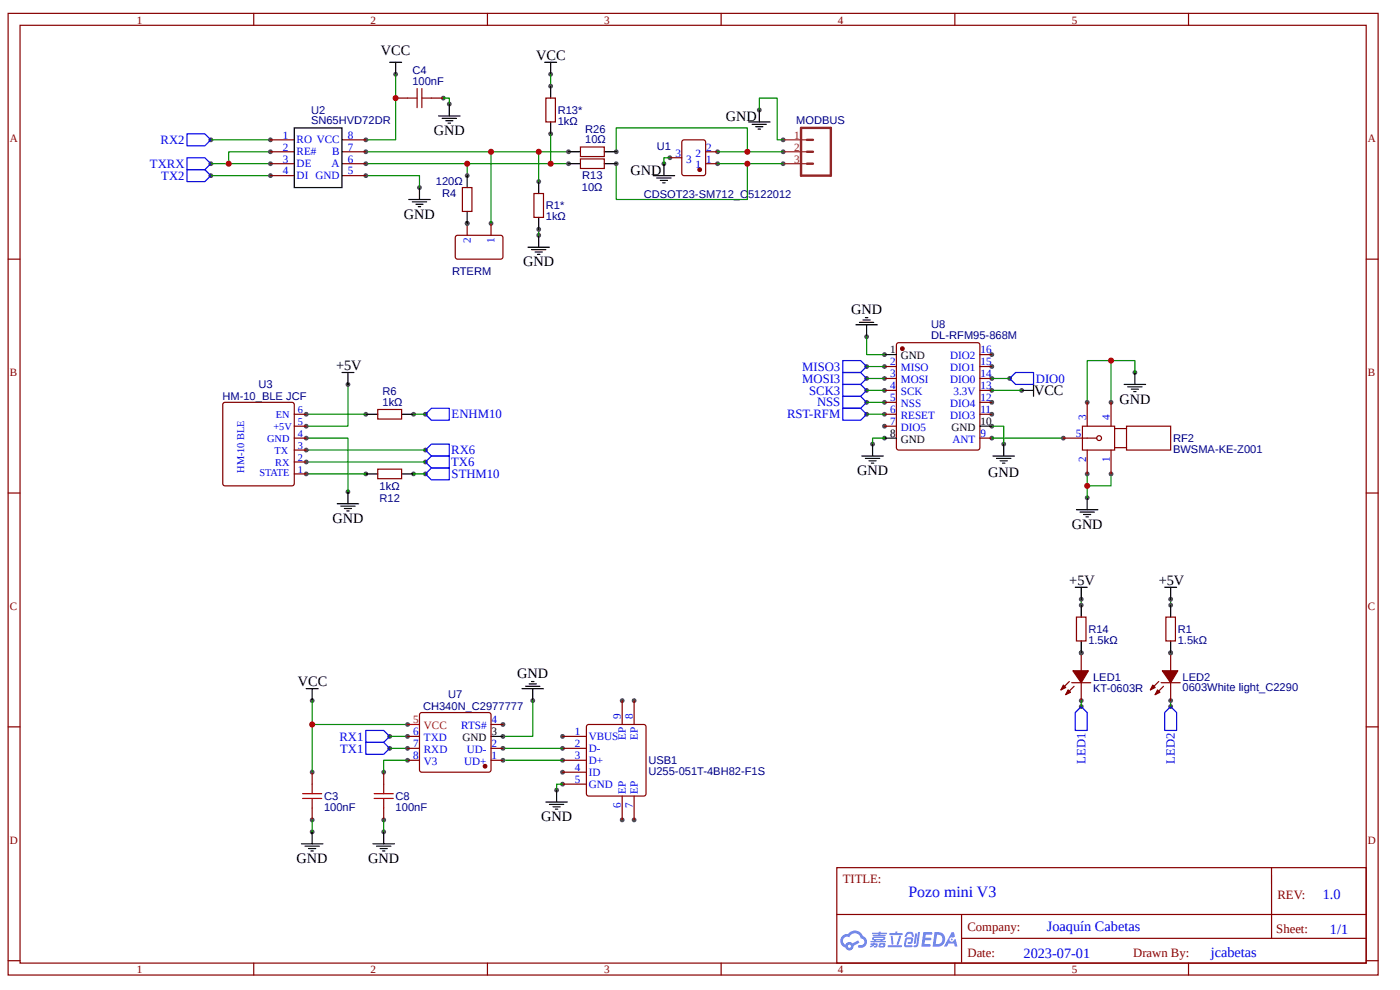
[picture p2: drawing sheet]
<svg xmlns="http://www.w3.org/2000/svg" width="297mm" height="210mm" viewBox="0 0 297 210" stroke-linecap="round" stroke-linejoin="round" font-family="sans-serif">
<g fill="none" stroke="#800" stroke-width=".25">
<path d="M1.7 2.8h290.7v203.9h-290.7zM4.3 5.4h285.5v198.8h-285.5zM53.8 2.8v2.6M103.4 2.8v2.6M153 2.8v2.6M202.6 2.8v2.6M252.1 2.8v2.6M1.7 54.9h2.6M289.8 54.9h2.6M1.7 104.5h2.6M289.8 104.5h2.6M1.7 154.1h2.6"/>
<path d="M289.8 154.1h2.6M177.5 184h112.3v20.2h-112.3zM177.6 193.9h112.1M204 198.9h85.7M204 193.9v10.1M269.8 184v14.9M1.7 203.7h2.6M53.8 204.2v2.5M103.4 204.2v2.5M153 204.2v2.5M202.6 204.2v2.5M252.1 204.2v2.5"/>
<path d="M289.8 203.7h2.6"/>
</g>
<g fill="#58f">
<path d="M195.9 197.6h1.6l.3 .1-.1 .4-1.3 .1-.1 .6h1.1l.2 .3-.3 .2h-1.1l-.1 .9h1.2l.2 .2-.2 .3h-1.8z"/>
<path d="M201.9 197.6h.5l.2 1-.4 .2a.48 .48 0 0 0-.7 .2 .48 .48 0 0 0 .3 .6 .48 .48 0 0 0 .6-.4l.3-.1 .4 1.6h-.5l-.2-.7h-1.2l-.3 .7h-.6z"/>
<path d="M194.2 197.9h.4l-.3 2-.2 .2-.2-.2z"/>
<path d="M194.8 197.6h.4l-.4 2.7a.57 .57 0 0 1-.4 .5 .57 .57 0 0 1-.6-.2l.6-.3z"/>
<path d="M192.3 197.7l.5-.1h.8l.3 1h-.4l-.3-.6h-.5l-.4 .6h-.4z"/>
<path d="M192.2 198.9l1.1-.2a.73 .73 0 0 1 .4 .8 .73 .73 0 0 1-.5 .6h-.5l-.1-.2 .2-.2h.4l.1-.6h-.9l-.2 1.3h1.2l.2 .2-.2 .2h-1.2l-.3-.1-.1-.4z"/>
<path d="M188.3 200.4h2.9l.2 .2-.2 .2h-2.8z"/>
<path d="M190.8 198.4h.4a2.79 2.79 0 0 1-.8 1.9l-.2-.2z"/>
<path d="M189 198.4h.4l.1 1.7-.1 .2-.2-.2z"/>
<path d="M188.7 197.8h1.2l.1-.3h.4l-.1 .3h1l.2 .3-.2 .2h-2.5z"/>
<path d="M184.7 200l1-.1-.1 .1 .6 .1-.1 .6-.7 .2v-.3h.3l.1-.3a.45 .45 0 0 0-.6 .3l-.6 .3-.1-.3 .6-.3h-.4z"/>
<path d="M185 197.7h1.4v-.1l.5-.1-.1 .2h1.3l.1 .2-.1 .2h-1.3v.1h1l.1 .2-.1 .1h-2.6v-.3h1.1v-.1h-1.2z"/>
<path d="M198.3 197.6l-.4 3.1h.9a1.55 1.55 0 0 0 1.7-1.6 1.55 1.55 0 0 0-1.7-1.5zM198.8 198.2a1.04 1.04 0 0 1 1.1 1.1 1.04 1.04 0 0 1-1.4 .9z"/>
<path d="M185.1 198.7l-.1 .5 .4 .1 .1 .2h-.8l.1 .3h3l.2-.2-.2-.1h-.6v-.1a.43 .43 0 0 0 .6-.3 .43 .43 0 0 0-.2-.5h-2.2zM185.5 198.9h1.9l-.1 .2h-1.8zM185.9 199.3h.9l-.1 .2h-.8z"/>
<path d="M186.5 200.1v.7l1.2-.1v-.7l-.9-.1zM186.9 200.3h.5l-.1 .3h-.5z"/>
<path d="M178.7 198.4a1.47 1.47 0 0 0 .6 2.5 .89 .89 0 0 0 1.1 .6 .89 .89 0 0 0 .7-1l1.2-.6-.2-.5-1.2 .6-.5-.3a.89 .89 0 0 0-1 .6 .9 .9 0 0 1-.5-1.2 .9 .9 0 0 1 1.3-.4 1.3 1.3 0 0 1 1.3-.8 1.3 1.3 0 0 1 1.2 1.1 .74 .74 0 0 1 .6 .9 .74 .74 0 0 1-1 .5l-.3 .1v.3a1.28 1.28 0 0 0 1.8-.6 1.28 1.28 0 0 0-.7-1.7 1.89 1.89 0 0 0-3.3-.5l-.6 .1zM179.8 200.6a.35 .35 0 0 1 .7 0 .35 .35 0 0 1-.7 0z"/>
<circle cx="201.9" cy="199.2" r=".19"/>
</g>
<circle cx="90.3" cy="97.9" r=".51" fill="#4f4f4f"/>
<path d="M90.3 97.9l1.2-1.2h3.8v2.5h-3.8z" fill="none" stroke="#00f" stroke-width=".25"/>
<circle cx="90.3" cy="95.4" r=".51" fill="#4f4f4f"/>
<path d="M90.3 95.4l1.2-1.2h3.8v2.5h-3.8z" fill="none" stroke="#00f" stroke-width=".25"/>
<circle cx="73.8" cy="104.3" r=".51" fill="#4f4f4f"/>
<path d="M71.5 106.8h4.6M72.3 107.3h3M73.1 107.8h1.5M73.6 108.3h.5M73.8 104.3v2.5" fill="none" stroke="#000" stroke-width=".25"/>
<path d="M65 92.9h8.8v11.4M73.8 81.5v8.9h-8.8" fill="none" stroke="#080" stroke-width=".25"/>
<circle cx="44.7" cy="29.6" r=".51" fill="#4f4f4f"/>
<path d="M39.7 28.4h3.8l1.2 1.2-1.2 1.3h-3.8z" fill="none" stroke="#00f" stroke-width=".25"/>
<circle cx="44.7" cy="37.2" r=".51" fill="#4f4f4f"/>
<path d="M39.7 36h3.8l1.2 1.2-1.2 1.3h-3.8z" fill="none" stroke="#00f" stroke-width=".25"/>
<circle cx="89" cy="39.8" r=".51" fill="#4f4f4f"/>
<path d="M89 39.8v2.5M86.7 42.3h4.6M87.5 42.8h3M88.2 43.3h1.6M88.7 43.8h.5" fill="none" stroke="#000" stroke-width=".25"/>
<path d="M77.6 37.2h11.4v2.6" fill="none" stroke="#080" stroke-width=".25"/>
<circle cx="83.9" cy="15.7" r=".51" fill="#4f4f4f"/>
<path d="M82.7 13.2h2.5M83.9 13.2v2.5" fill="none" stroke="#000" stroke-width=".25"/>
<path d="M83.9 15.7v13.9h-6.3" fill="none" stroke="#080" stroke-width=".25"/>
<circle cx="44.7" cy="34.7" r=".51" fill="#4f4f4f"/>
<path d="M39.7 33.4h3.8l1.2 1.3-1.2 1.3h-3.8z" fill="none" stroke="#00f" stroke-width=".25"/>
<path d="M44.7 34.7h12.7M44.7 37.2h12.7M44.7 29.6h12.7M57.4 32.2h-8.9v2.5" fill="none" stroke="#080" stroke-width=".25"/>
<path d="M169.9 27.1h6.4v10.1h-6.4zM171.2 34.7h1.3M171.2 32.2h1.3M171.2 29.6h1.3" fill="none" stroke="#8d2323" stroke-width=".51"/>
<circle cx="166.1" cy="29.6" r=".51" fill="#4f4f4f"/>
<path d="M166.1 29.6h5.1" fill="none" stroke="#8d2323" stroke-width=".25"/>
<circle cx="166.1" cy="32.2" r=".51" fill="#4f4f4f"/>
<path d="M166.1 32.2h5.1" fill="none" stroke="#8d2323" stroke-width=".25"/>
<circle cx="166.1" cy="34.7" r=".51" fill="#4f4f4f"/>
<path d="M166.1 34.7h5.1" fill="none" stroke="#8d2323" stroke-width=".25"/>
<circle cx="116.8" cy="15.7" r=".51" fill="#4f4f4f"/>
<path d="M115.6 13.2h2.5M116.8 13.2v2.5" fill="none" stroke="#000" stroke-width=".25"/>
<circle cx="114.3" cy="49.9" r=".51" fill="#4f4f4f"/>
<path d="M112 52.4h4.6M112.8 52.9h3M113.5 53.4h1.5M114 53.9h.5M114.3 49.9v2.5" fill="none" stroke="#000" stroke-width=".25"/>
<path d="M116.8 15.7v2.6" fill="none" stroke="#080" stroke-width=".25"/>
<path d="M96.7 50l.4-.1h9.3l.3 .5v4.2l-.5 .3h-9.3l-.3-.5v-4z" fill="none" stroke="#800" stroke-width=".25"/>
<circle cx="104.2" cy="47.4" r=".51" fill="#4f4f4f"/>
<path d="M104.2 47.4v2.5" fill="none" stroke="#800" stroke-width=".25"/>
<circle cx="99.1" cy="47.4" r=".51" fill="#4f4f4f"/>
<path d="M99.1 47.4v2.5" fill="none" stroke="#800" stroke-width=".25"/>
<path d="M77.6 34.7h21.5v2.5M77.6 32.2h26.6v15.2M114.3 48.6v1.3" fill="none" stroke="#080" stroke-width=".25"/>
<circle cx="161.1" cy="23.3" r=".51" fill="#4f4f4f"/>
<path d="M158.8 25.9h4.6M159.6 26.4h3M160.3 26.9h1.5M160.8 27.4h.5M161.1 23.3v2.6" fill="none" stroke="#000" stroke-width=".25"/>
<circle cx="185.1" cy="94.2" r=".51" fill="#4f4f4f"/>
<path d="M182.8 96.7h4.6M183.6 97.2h3M184.4 97.7h1.5M184.9 98.2h.5M185.1 94.2v2.5" fill="none" stroke="#000" stroke-width=".25"/>
<circle cx="216.7" cy="82.8" r=".51" fill="#4f4f4f"/>
<path d="M216.7 82.8h2.6M219.3 81.5v2.5" fill="none" stroke="#000" stroke-width=".25"/>
<circle cx="183.9" cy="85.3" r=".51" fill="#4f4f4f"/>
<path d="M178.8 84h3.8l1.3 1.3-1.3 1.3h-3.8z" fill="none" stroke="#00f" stroke-width=".25"/>
<circle cx="183.9" cy="82.8" r=".51" fill="#4f4f4f"/>
<path d="M178.8 81.5h3.8l1.3 1.3-1.3 1.2h-3.8z" fill="none" stroke="#00f" stroke-width=".25"/>
<circle cx="183.9" cy="80.2" r=".51" fill="#4f4f4f"/>
<path d="M178.8 79h3.8l1.3 1.2-1.3 1.3h-3.8z" fill="none" stroke="#00f" stroke-width=".25"/>
<circle cx="183.9" cy="77.7" r=".51" fill="#4f4f4f"/>
<path d="M178.8 76.4h3.8l1.3 1.3-1.3 1.3h-3.8z" fill="none" stroke="#00f" stroke-width=".25"/>
<circle cx="183.9" cy="87.8" r=".51" fill="#4f4f4f"/>
<path d="M178.8 86.6h3.8l1.3 1.2-1.3 1.3h-3.8z" fill="none" stroke="#00f" stroke-width=".25"/>
<circle cx="214.2" cy="80.2" r=".51" fill="#4f4f4f"/>
<path d="M214.2 80.2l1.3-1.2h3.8v2.5h-3.8z" fill="none" stroke="#00f" stroke-width=".25"/>
<path d="M161.1 23.3v-2.5h3.8v8.8h1.2" fill="none" stroke="#080" stroke-width=".25"/>
<circle cx="230.6" cy="105.5" r=".51" fill="#4f4f4f"/>
<path d="M228.4 108.1h4.5M229.1 108.6h3.1M229.9 109.1h1.5M230.4 109.6h.5M230.6 105.5v2.6" fill="none" stroke="#000" stroke-width=".25"/>
<path d="M230.6 100.5v5M235.7 100.5v2.5h-5.1" fill="none" stroke="#080" stroke-width=".25"/>
<circle cx="240.8" cy="79" r=".51" fill="#4f4f4f"/>
<path d="M240.8 79v2.5M238.5 81.5h4.5M239.2 82h3.1M240 82.5h1.5M240.5 83h.5" fill="none" stroke="#000" stroke-width=".25"/>
<path d="M235.7 76.4v8.9M240.8 79v-2.6h-10.2v8.9" fill="none" stroke="#080" stroke-width=".25"/>
<path d="M190.3 72.8l.4-.1h16.7l.4 .2 .1 22-.2 .4-17 .1-.4-.2-.1-22z" fill="none" stroke="#800" stroke-width=".25"/>
<circle cx="191.4" cy="73.9" r=".38" fill="#800"/>
<circle cx="191.4" cy="73.9" r=".38" fill="none" stroke="#800" stroke-width=".25"/>
<circle cx="187.6" cy="75.2" r=".51" fill="#4f4f4f"/>
<path d="M187.6 75.2h2.6" fill="none" stroke="#000" stroke-width=".25"/>
<circle cx="187.6" cy="77.7" r=".51" fill="#4f4f4f"/>
<path d="M187.6 77.7h2.6" fill="none" stroke="#800" stroke-width=".25"/>
<circle cx="187.6" cy="80.2" r=".51" fill="#4f4f4f"/>
<path d="M187.6 80.2h2.6" fill="none" stroke="#800" stroke-width=".25"/>
<circle cx="187.6" cy="82.8" r=".51" fill="#4f4f4f"/>
<path d="M187.6 82.8h2.6" fill="none" stroke="#800" stroke-width=".25"/>
<circle cx="187.6" cy="85.3" r=".51" fill="#4f4f4f"/>
<path d="M187.6 85.3h2.6" fill="none" stroke="#800" stroke-width=".25"/>
<circle cx="187.6" cy="87.8" r=".51" fill="#4f4f4f"/>
<path d="M187.6 87.8h2.6" fill="none" stroke="#800" stroke-width=".25"/>
<circle cx="187.6" cy="90.4" r=".51" fill="#4f4f4f"/>
<path d="M187.6 90.4h2.6" fill="none" stroke="#800" stroke-width=".25"/>
<circle cx="187.6" cy="92.9" r=".51" fill="#4f4f4f"/>
<path d="M187.6 92.9h2.6" fill="none" stroke="#000" stroke-width=".25"/>
<circle cx="210.4" cy="92.9" r=".51" fill="#4f4f4f"/>
<path d="M207.9 92.9h2.5" fill="none" stroke="#800" stroke-width=".25"/>
<circle cx="210.4" cy="90.4" r=".51" fill="#4f4f4f"/>
<path d="M207.9 90.4h2.5" fill="none" stroke="#000" stroke-width=".25"/>
<circle cx="210.4" cy="87.8" r=".51" fill="#4f4f4f"/>
<path d="M207.9 87.8h2.5" fill="none" stroke="#800" stroke-width=".25"/>
<circle cx="210.4" cy="85.3" r=".51" fill="#4f4f4f"/>
<path d="M207.9 85.3h2.5" fill="none" stroke="#800" stroke-width=".25"/>
<circle cx="210.4" cy="82.8" r=".51" fill="#4f4f4f"/>
<path d="M207.9 82.8h2.5" fill="none" stroke="#800" stroke-width=".25"/>
<circle cx="210.4" cy="80.2" r=".51" fill="#4f4f4f"/>
<path d="M207.9 80.2h2.5" fill="none" stroke="#800" stroke-width=".25"/>
<circle cx="210.4" cy="77.7" r=".51" fill="#4f4f4f"/>
<path d="M207.9 77.7h2.5" fill="none" stroke="#800" stroke-width=".25"/>
<circle cx="210.4" cy="75.2" r=".51" fill="#4f4f4f"/>
<path d="M207.9 75.2h2.5" fill="none" stroke="#800" stroke-width=".25"/>
<circle cx="212.9" cy="94.2" r=".51" fill="#4f4f4f"/>
<path d="M210.7 96.7h4.5M211.4 97.2h3.1M212.2 97.7h1.5M212.7 98.2h.5M212.9 94.2v2.5" fill="none" stroke="#000" stroke-width=".25"/>
<path d="M183.9 77.7h3.7M183.9 80.2h3.7M183.9 82.8h3.7M183.9 85.3h3.7M187.6 92.9h-2.5v1.3M210.4 90.4h2.5v3.8M210.4 80.2h3.8M210.4 82.8h6.3M210.4 92.9h15.2" fill="none" stroke="#080" stroke-width=".25"/>
<circle cx="183.9" cy="71.4" r=".51" fill="#4f4f4f"/>
<path d="M181.6 68.9h4.5M182.3 68.4h3.1M183.1 67.8h1.5M183.6 67.3h.5M183.9 68.9v2.5" fill="none" stroke="#000" stroke-width=".25"/>
<path d="M183.9 71.4v3.8h3.7M183.9 87.8h3.7" fill="none" stroke="#080" stroke-width=".25"/>
<circle cx="73.8" cy="81.5" r=".51" fill="#4f4f4f"/>
<path d="M72.6 79h2.5M73.8 79v2.5" fill="none" stroke="#000" stroke-width=".25"/>
<circle cx="132" cy="148.5" r=".51" fill="#4f4f4f"/>
<path d="M132 148.5v5.1" fill="none" stroke="#800" stroke-width=".25"/>
<circle cx="134.5" cy="148.5" r=".51" fill="#4f4f4f"/>
<path d="M134.5 148.5v5.1" fill="none" stroke="#800" stroke-width=".25"/>
<circle cx="134.5" cy="173.8" r=".51" fill="#4f4f4f"/>
<path d="M134.5 168.8v5" fill="none" stroke="#800" stroke-width=".25"/>
<circle cx="132" cy="173.8" r=".51" fill="#4f4f4f"/>
<path d="M132 168.8v5" fill="none" stroke="#800" stroke-width=".25"/>
<circle cx="119.3" cy="166.2" r=".51" fill="#4f4f4f"/>
<path d="M119.3 166.2h5.1" fill="none" stroke="#800" stroke-width=".25"/>
<circle cx="119.3" cy="163.7" r=".51" fill="#4f4f4f"/>
<path d="M119.3 163.7h5.1" fill="none" stroke="#800" stroke-width=".25"/>
<circle cx="119.3" cy="161.2" r=".51" fill="#4f4f4f"/>
<path d="M119.3 161.2h5.1" fill="none" stroke="#800" stroke-width=".25"/>
<circle cx="119.3" cy="158.7" r=".51" fill="#4f4f4f"/>
<path d="M119.3 158.7h5.1" fill="none" stroke="#800" stroke-width=".25"/>
<circle cx="119.3" cy="156.1" r=".51" fill="#4f4f4f"/>
<path d="M119.3 156.1h5.1M124.6 153.7l.3-.1h11.6l.4 .1 .2 .4v14.2l-.2 .3-.4 .2h-11.6l-.3-.2-.2-.3v-14.2z" fill="none" stroke="#800" stroke-width=".25"/>
<path d="M106.7 158.7h12.6M106.7 161.2h12.6" fill="none" stroke="#080" stroke-width=".25"/>
<circle cx="118.1" cy="167.5" r=".51" fill="#4f4f4f"/>
<path d="M115.8 170h4.6M116.6 170.5h3M117.3 171.1h1.5M117.8 171.6h.5M118.1 167.5v2.5" fill="none" stroke="#000" stroke-width=".25"/>
<path d="M119.3 166.2h-1.2v1.3" fill="none" stroke="#080" stroke-width=".25"/>
<circle cx="66.2" cy="148.5" r=".51" fill="#4f4f4f"/>
<path d="M65 146h2.5M66.2 146v2.5" fill="none" stroke="#000" stroke-width=".25"/>
<path d="M79.4 169.3h4" fill="none" stroke="#a00000" stroke-width=".25"/>
<circle cx="81.4" cy="173.8" r=".51" fill="#4f4f4f"/>
<path d="M81.4 171.3v2.5" fill="none" stroke="#800" stroke-width=".25"/>
<path d="M79.4 168.3h4M81.4 166.2v2.1" fill="none" stroke="#a00000" stroke-width=".25"/>
<circle cx="81.4" cy="163.7" r=".51" fill="#4f4f4f"/>
<path d="M81.4 163.7v2.5" fill="none" stroke="#800" stroke-width=".25"/>
<path d="M81.4 169.3v2" fill="none" stroke="#a00000" stroke-width=".25"/>
<circle cx="81.4" cy="176.4" r=".51" fill="#4f4f4f"/>
<path d="M79.1 178.9h4.6M79.9 179.4h3M80.6 179.9h1.6M81.4 176.4v2.5M81.2 180.4h.5" fill="none" stroke="#000" stroke-width=".25"/>
<path d="M81.4 173.8v2.6" fill="none" stroke="#080" stroke-width=".25"/>
<path d="M64.2 169.3h4" fill="none" stroke="#a00000" stroke-width=".25"/>
<circle cx="66.2" cy="173.8" r=".51" fill="#4f4f4f"/>
<path d="M66.2 171.3v2.5" fill="none" stroke="#800" stroke-width=".25"/>
<path d="M64.2 168.3h4M66.2 166.2v2.1" fill="none" stroke="#a00000" stroke-width=".25"/>
<circle cx="66.2" cy="163.7" r=".51" fill="#4f4f4f"/>
<path d="M66.2 163.7v2.5" fill="none" stroke="#800" stroke-width=".25"/>
<path d="M66.2 169.3v2" fill="none" stroke="#a00000" stroke-width=".25"/>
<circle cx="66.2" cy="176.4" r=".51" fill="#4f4f4f"/>
<path d="M63.9 178.9h4.6M64.7 179.4h3M65.5 179.9h1.5M66.2 176.4v2.5M66 180.4h.5" fill="none" stroke="#000" stroke-width=".25"/>
<path d="M66.2 173.8v2.6" fill="none" stroke="#080" stroke-width=".25"/>
<circle cx="82.7" cy="156.1" r=".51" fill="#4f4f4f"/>
<path d="M77.6 154.9h3.8l1.3 1.2-1.3 1.3h-3.8z" fill="none" stroke="#00f" stroke-width=".25"/>
<path d="M82.7 156.1h3.8" fill="none" stroke="#080" stroke-width=".25"/>
<circle cx="82.7" cy="158.7" r=".51" fill="#4f4f4f"/>
<path d="M77.6 157.4h3.8l1.3 1.3-1.3 1.2h-3.8z" fill="none" stroke="#00f" stroke-width=".25"/>
<path d="M82.7 158.7h3.8" fill="none" stroke="#080" stroke-width=".25"/>
<circle cx="113" cy="148.5" r=".51" fill="#4f4f4f"/>
<path d="M110.7 146h4.6M111.5 145.5h3M112.3 145h1.5M112.8 144.5h.5M113 146v2.5" fill="none" stroke="#000" stroke-width=".25"/>
<path d="M66.2 148.5v5.1h20.3M113 148.5v7.6h-6.3" fill="none" stroke="#080" stroke-width=".25"/>
<circle cx="86.5" cy="161.2" r=".51" fill="#4f4f4f"/>
<path d="M86.5 161.2h2.5" fill="none" stroke="#800" stroke-width=".25"/>
<circle cx="86.5" cy="158.7" r=".51" fill="#4f4f4f"/>
<path d="M86.5 158.7h2.5" fill="none" stroke="#800" stroke-width=".25"/>
<circle cx="86.5" cy="156.1" r=".51" fill="#4f4f4f"/>
<path d="M86.5 156.1h2.5" fill="none" stroke="#800" stroke-width=".25"/>
<circle cx="86.5" cy="153.6" r=".51" fill="#4f4f4f"/>
<path d="M86.5 153.6h2.5" fill="none" stroke="#f00" stroke-width=".25"/>
<circle cx="106.7" cy="153.6" r=".51" fill="#4f4f4f"/>
<path d="M104.2 153.6h2.5" fill="none" stroke="#800" stroke-width=".25"/>
<circle cx="106.7" cy="156.1" r=".51" fill="#4f4f4f"/>
<path d="M104.2 156.1h2.5" fill="none" stroke="#000" stroke-width=".25"/>
<circle cx="106.7" cy="158.7" r=".51" fill="#4f4f4f"/>
<path d="M104.2 158.7h2.5" fill="none" stroke="#800" stroke-width=".25"/>
<circle cx="106.7" cy="161.2" r=".51" fill="#4f4f4f"/>
<path d="M104.2 161.2h2.5" fill="none" stroke="#800" stroke-width=".25"/>
<circle cx="102.9" cy="162.4" r=".38" fill="#800"/>
<g fill="none" stroke="#800" stroke-width=".25">
<path d="M89.1 151.2l.4-.1h14.2l.3 .1 .2 .4v11.6l-.2 .4-.3 .1h-14.2l-.4-.1-.1-.4v-11.6z"/>
<circle cx="102.9" cy="162.4" r=".38"/>
</g>
<path d="M65 95.4h25.3M65 97.9h25.3" fill="none" stroke="#080" stroke-width=".25"/>
<circle cx="87.7" cy="87.8" r=".51" fill="#4f4f4f"/>
<path d="M85.2 87.8h2.5" fill="none" stroke="#000" stroke-width=".25"/>
<circle cx="77.6" cy="87.8" r=".51" fill="#4f4f4f"/>
<path d="M77.6 87.8h2.5" fill="none" stroke="#000" stroke-width=".25"/>
<path d="M80.1 86.8h5.1v2h-5.1z" fill="none" stroke="#800" stroke-width=".25"/>
<path d="M65 87.8h12.6" fill="none" stroke="#080" stroke-width=".25"/>
<circle cx="90.3" cy="87.8" r=".51" fill="#4f4f4f"/>
<path d="M90.3 87.8l1.2-1.2h3.8v2.5h-3.8z" fill="none" stroke="#00f" stroke-width=".25"/>
<path d="M87.7 87.8h2.6" fill="none" stroke="#080" stroke-width=".25"/>
<circle cx="87.7" cy="100.5" r=".51" fill="#4f4f4f"/>
<path d="M85.2 100.5h2.5" fill="none" stroke="#000" stroke-width=".25"/>
<circle cx="77.6" cy="100.5" r=".51" fill="#4f4f4f"/>
<path d="M77.6 100.5h2.5" fill="none" stroke="#000" stroke-width=".25"/>
<path d="M80.1 99.5h5.1v2h-5.1z" fill="none" stroke="#800" stroke-width=".25"/>
<circle cx="90.3" cy="100.5" r=".51" fill="#4f4f4f"/>
<path d="M90.3 100.5l1.2-1.3h3.8v2.5h-3.8z" fill="none" stroke="#00f" stroke-width=".25"/>
<path d="M65 100.5h12.6M87.7 100.5h2.6" fill="none" stroke="#080" stroke-width=".25"/>
<circle cx="116.8" cy="18.3" r=".51" fill="#4f4f4f"/>
<path d="M116.8 18.3v2.5" fill="none" stroke="#000" stroke-width=".25"/>
<circle cx="116.8" cy="28.4" r=".51" fill="#4f4f4f"/>
<path d="M116.8 25.9v2.5" fill="none" stroke="#000" stroke-width=".25"/>
<path d="M115.8 20.8h2v5.1h-2z" fill="none" stroke="#800" stroke-width=".25"/>
<circle cx="114.3" cy="38.5" r=".51" fill="#4f4f4f"/>
<path d="M114.3 38.5v2.5" fill="none" stroke="#000" stroke-width=".25"/>
<circle cx="114.3" cy="48.6" r=".51" fill="#4f4f4f"/>
<path d="M114.3 46.1v2.5" fill="none" stroke="#000" stroke-width=".25"/>
<path d="M113.3 41h2v5.1h-2z" fill="none" stroke="#800" stroke-width=".25"/>
<circle cx="99.1" cy="37.2" r=".51" fill="#4f4f4f"/>
<path d="M99.1 37.2v2.6" fill="none" stroke="#000" stroke-width=".25"/>
<circle cx="99.1" cy="47.4" r=".51" fill="#4f4f4f"/>
<path d="M99.1 44.8v2.6" fill="none" stroke="#000" stroke-width=".25"/>
<path d="M98.1 39.8h2v5h-2zM144.8 29.8l.3-.2h4.1l.4 .3 .1 6.8-.2 .5h-4.4l-.4-.2-.1-6.8z" fill="none" stroke="#800" stroke-width=".25"/>
<path d="M104.2 32.2h10.1v6.3M116.8 28.4v6.3h-17.7M66.2 153.6v10.1M86.5 161.2h-5.1v2.5" fill="none" stroke="#080" stroke-width=".25"/>
<circle cx="148.4" cy="36" r=".38" fill="#800"/>
<circle cx="148.4" cy="36" r=".38" fill="none" stroke="#800" stroke-width=".25"/>
<circle cx="152.2" cy="34.7" r=".51" fill="#4f4f4f"/>
<path d="M149.7 34.7h2.5" fill="none" stroke="#800" stroke-width=".25"/>
<circle cx="152.2" cy="32.2" r=".51" fill="#4f4f4f"/>
<path d="M149.7 32.2h2.5" fill="none" stroke="#800" stroke-width=".25"/>
<circle cx="142.1" cy="33.4" r=".51" fill="#4f4f4f"/>
<path d="M142.1 33.4h2.5" fill="none" stroke="#800" stroke-width=".25"/>
<path d="M114.3 32.2h6.3M116.8 34.7h3.8M152.2 32.2h13.9M152.2 34.7h13.9" fill="none" stroke="#080" stroke-width=".25"/>
<path d="M88.5 18.8v4" fill="none" stroke="#a00000" stroke-width=".25"/>
<circle cx="83.9" cy="20.8" r=".51" fill="#4f4f4f"/>
<path d="M83.9 20.8h2.6" fill="none" stroke="#800" stroke-width=".25"/>
<path d="M89.5 18.8v4M89.5 20.8h2" fill="none" stroke="#a00000" stroke-width=".25"/>
<circle cx="94.1" cy="20.8" r=".51" fill="#4f4f4f"/>
<path d="M91.5 20.8h2.6" fill="none" stroke="#800" stroke-width=".25"/>
<path d="M86.5 20.8h2" fill="none" stroke="#a00000" stroke-width=".25"/>
<circle cx="95.3" cy="22.1" r=".51" fill="#4f4f4f"/>
<path d="M93 24.6h4.6M93.8 25.1h3M94.6 25.6h1.5M95.1 26.1h.5M95.3 22.1v2.5" fill="none" stroke="#000" stroke-width=".25"/>
<path d="M94.1 20.8h1.2v1.3" fill="none" stroke="#080" stroke-width=".25"/>
<circle cx="57.4" cy="29.6" r=".51" fill="#4f4f4f"/>
<path d="M57.4 29.6h5" fill="none" stroke="#800" stroke-width=".25"/>
<circle cx="57.4" cy="32.2" r=".51" fill="#4f4f4f"/>
<path d="M57.4 32.2h5" fill="none" stroke="#800" stroke-width=".25"/>
<circle cx="57.4" cy="34.7" r=".51" fill="#4f4f4f"/>
<path d="M57.4 34.7h5" fill="none" stroke="#800" stroke-width=".25"/>
<circle cx="57.4" cy="37.2" r=".51" fill="#4f4f4f"/>
<path d="M57.4 37.2h5" fill="none" stroke="#800" stroke-width=".25"/>
<circle cx="77.6" cy="37.2" r=".51" fill="#4f4f4f"/>
<path d="M72.6 37.2h5" fill="none" stroke="#800" stroke-width=".25"/>
<circle cx="77.6" cy="34.7" r=".51" fill="#4f4f4f"/>
<path d="M72.6 34.7h5" fill="none" stroke="#800" stroke-width=".25"/>
<circle cx="77.6" cy="32.2" r=".51" fill="#4f4f4f"/>
<path d="M72.6 32.2h5" fill="none" stroke="#800" stroke-width=".25"/>
<circle cx="77.6" cy="29.6" r=".51" fill="#4f4f4f"/>
<path d="M72.6 29.6h5" fill="none" stroke="#800" stroke-width=".25"/>
<path d="M62.4 27.1h10.2v12.7h-10.2z" fill="none" stroke="#000" stroke-width=".25"/>
<path d="M130.7 34.7v7.6h27.9v-7.6M130.7 32.2v-5.1h27.9v5.1" fill="none" stroke="#080" stroke-width=".25"/>
<circle cx="140.8" cy="34.7" r=".51" fill="#4f4f4f"/>
<path d="M138.6 37.2h4.5M139.3 37.7h3.1M140.1 38.2h1.5M140.6 38.8h.5M140.8 34.7v2.5" fill="none" stroke="#000" stroke-width=".25"/>
<path d="M142.1 33.4h-1.3v1.3" fill="none" stroke="#080" stroke-width=".25"/>
<path d="M229.6 90.4h6.9v5h-6.9zM236.5 94.9h2.5M236.5 90.9h2.5M239 90.4h9.4v5h-9.4z" fill="none" stroke="#800" stroke-width=".25"/>
<circle cx="235.7" cy="100.5" r=".51" fill="#4f4f4f"/>
<path d="M235.7 95.4v5.1" fill="none" stroke="#800" stroke-width=".25"/>
<circle cx="230.6" cy="100.5" r=".51" fill="#4f4f4f"/>
<path d="M230.6 95.4v5.1" fill="none" stroke="#800" stroke-width=".25"/>
<circle cx="230.6" cy="85.3" r=".51" fill="#4f4f4f"/>
<path d="M230.6 85.3v5.1" fill="none" stroke="#800" stroke-width=".25"/>
<circle cx="235.7" cy="85.3" r=".51" fill="#4f4f4f"/>
<path d="M235.7 85.3v5.1" fill="none" stroke="#800" stroke-width=".25"/>
<circle cx="225.6" cy="92.9" r=".51" fill="#4f4f4f"/>
<g fill="none" stroke="#800" stroke-width=".25">
<path d="M225.6 92.9h7.1"/>
<circle cx="233.2" cy="92.9" r=".51"/>
</g>
<path d="M47.4 85.4l.4-.1h14.1l.4 .1 .1 .4v16.7l-.1 .4-.4 .1h-14.1l-.4-.1-.1-.4v-16.7z" fill="none" stroke="#600" stroke-width=".25"/>
<circle cx="65" cy="87.8" r=".51" fill="#4f4f4f"/>
<path d="M62.4 87.8h2.6" fill="none" stroke="#800" stroke-width=".25"/>
<circle cx="65" cy="90.4" r=".51" fill="#4f4f4f"/>
<path d="M62.4 90.4h2.6" fill="none" stroke="#800" stroke-width=".25"/>
<circle cx="65" cy="92.9" r=".51" fill="#4f4f4f"/>
<path d="M62.4 92.9h2.6" fill="none" stroke="#800" stroke-width=".25"/>
<circle cx="65" cy="95.4" r=".51" fill="#4f4f4f"/>
<path d="M62.4 95.4h2.6" fill="none" stroke="#800" stroke-width=".25"/>
<circle cx="65" cy="97.9" r=".51" fill="#4f4f4f"/>
<path d="M62.4 97.9h2.6" fill="none" stroke="#800" stroke-width=".25"/>
<circle cx="65" cy="100.5" r=".51" fill="#4f4f4f"/>
<path d="M62.4 100.5h2.6" fill="none" stroke="#800" stroke-width=".25"/>
<path d="M226.6 146.3l.5 .5-1 .5z" fill="#800"/>
<path d="M226.6 146.3l.5 .5-1 .5z" fill="none" stroke="#800" stroke-width=".25"/>
<path d="M225.6 145.2l.5 .6-1 .5z" fill="#800"/>
<path d="M225.6 145.2l.5 .6-1 .5z" fill="none" stroke="#800" stroke-width=".25"/>
<circle cx="229.4" cy="148.5" r=".51" fill="#4f4f4f"/>
<path d="M226.9 144.5l-1.8 1.8M227.9 145.5l-1.8 1.8M229.4 144.7v3.8" fill="none" stroke="#800" stroke-width=".25"/>
<circle cx="229.4" cy="138.4" r=".51" fill="#4f4f4f"/>
<path d="M229.4 138.4v3.8M227.4 144.7h4" fill="none" stroke="#800" stroke-width=".25"/>
<path d="M227.6 142.2h3.3l-1.5 2.5z" fill="#800"/>
<path d="M227.6 142.2h3.3l-1.5 2.5z" fill="none" stroke="#800" stroke-width=".25"/>
<path d="M229.4 127v1.3M248.4 127v1.3" fill="none" stroke="#080" stroke-width=".25"/>
<circle cx="229.4" cy="149.8" r=".51" fill="#4f4f4f"/>
<path d="M229.4 149.8l1.2 1.3v3.8h-2.5v-3.8z" fill="none" stroke="#00f" stroke-width=".25"/>
<circle cx="248.4" cy="149.8" r=".51" fill="#4f4f4f"/>
<path d="M248.4 149.8l1.2 1.3v3.8h-2.5v-3.8z" fill="none" stroke="#00f" stroke-width=".25"/>
<path d="M229.4 148.5v1.3M248.4 148.5v1.3" fill="none" stroke="#080" stroke-width=".25"/>
<path d="M245.6 146.3l.5 .5-1 .5z" fill="#800"/>
<path d="M245.6 146.3l.5 .5-1 .5z" fill="none" stroke="#800" stroke-width=".25"/>
<path d="M244.6 145.2l.5 .6-1 .5z" fill="#800"/>
<path d="M244.6 145.2l.5 .6-1 .5z" fill="none" stroke="#800" stroke-width=".25"/>
<circle cx="248.4" cy="148.5" r=".51" fill="#4f4f4f"/>
<path d="M245.8 144.5l-1.7 1.8M246.8 145.5l-1.7 1.8M248.4 144.7v3.8" fill="none" stroke="#800" stroke-width=".25"/>
<circle cx="248.4" cy="138.4" r=".51" fill="#4f4f4f"/>
<path d="M248.4 138.4v3.8M246.3 144.7h4.1" fill="none" stroke="#800" stroke-width=".25"/>
<path d="M246.6 142.2h3.3l-1.5 2.5z" fill="#800"/>
<path d="M246.6 142.2h3.3l-1.5 2.5z" fill="none" stroke="#800" stroke-width=".25"/>
<circle cx="229.4" cy="127" r=".51" fill="#4f4f4f"/>
<path d="M228.1 124.5h2.5M229.4 124.5v2.5" fill="none" stroke="#000" stroke-width=".25"/>
<circle cx="248.4" cy="127" r=".51" fill="#4f4f4f"/>
<path d="M247.1 124.5h2.5M248.4 124.5v2.5" fill="none" stroke="#000" stroke-width=".25"/>
<circle cx="229.4" cy="128.3" r=".51" fill="#4f4f4f"/>
<path d="M229.4 128.3v2.5" fill="none" stroke="#000" stroke-width=".25"/>
<circle cx="229.4" cy="138.4" r=".51" fill="#4f4f4f"/>
<path d="M229.4 135.9v2.5" fill="none" stroke="#000" stroke-width=".25"/>
<path d="M228.4 130.8h2v5.1h-2z" fill="none" stroke="#800" stroke-width=".25"/>
<circle cx="248.4" cy="128.3" r=".51" fill="#4f4f4f"/>
<path d="M248.4 128.3v2.5" fill="none" stroke="#000" stroke-width=".25"/>
<circle cx="248.4" cy="138.4" r=".51" fill="#4f4f4f"/>
<path d="M248.4 135.9v2.5" fill="none" stroke="#000" stroke-width=".25"/>
<path d="M247.3 130.8h2.1v5.1h-2.1z" fill="none" stroke="#800" stroke-width=".25"/>
<circle cx="130.7" cy="32.2" r=".51" fill="#4f4f4f"/>
<path d="M128.2 32.2h2.5" fill="none" stroke="#000" stroke-width=".25"/>
<circle cx="120.6" cy="32.2" r=".51" fill="#4f4f4f"/>
<path d="M120.6 32.2h2.5" fill="none" stroke="#000" stroke-width=".25"/>
<path d="M123.1 31.2h5.1v2h-5.1z" fill="none" stroke="#800" stroke-width=".25"/>
<circle cx="130.7" cy="34.7" r=".51" fill="#4f4f4f"/>
<path d="M128.2 34.7h2.5" fill="none" stroke="#000" stroke-width=".25"/>
<circle cx="120.6" cy="34.7" r=".51" fill="#4f4f4f"/>
<path d="M120.6 34.7h2.5" fill="none" stroke="#000" stroke-width=".25"/>
<path d="M123.1 33.7h5.1v2h-5.1z" fill="none" stroke="#800" stroke-width=".25"/>
<circle cx="48.5" cy="34.7" r=".51" fill="#4f4f4f"/>
<circle cx="48.5" cy="34.7" r=".63" fill="#c00"/>
<circle cx="230.6" cy="103" r=".51" fill="#4f4f4f"/>
<circle cx="230.6" cy="103" r=".63" fill="#c00"/>
<circle cx="235.7" cy="76.4" r=".51" fill="#4f4f4f"/>
<circle cx="235.7" cy="76.4" r=".63" fill="#c00"/>
<circle cx="66.2" cy="153.6" r=".51" fill="#4f4f4f"/>
<circle cx="66.2" cy="153.6" r=".63" fill="#c00"/>
<circle cx="104.2" cy="32.2" r=".51" fill="#4f4f4f"/>
<circle cx="104.2" cy="32.2" r=".63" fill="#c00"/>
<circle cx="114.3" cy="32.2" r=".51" fill="#4f4f4f"/>
<circle cx="114.3" cy="32.2" r=".63" fill="#c00"/>
<circle cx="99.1" cy="34.7" r=".51" fill="#4f4f4f"/>
<circle cx="99.1" cy="34.7" r=".63" fill="#c00"/>
<circle cx="116.8" cy="34.7" r=".51" fill="#4f4f4f"/>
<circle cx="116.8" cy="34.7" r=".63" fill="#c00"/>
<circle cx="83.9" cy="20.8" r=".51" fill="#4f4f4f"/>
<circle cx="83.9" cy="20.8" r=".63" fill="#c00"/>
<circle cx="158.6" cy="34.7" r=".51" fill="#4f4f4f"/>
<circle cx="158.6" cy="34.7" r=".63" fill="#c00"/>
<circle cx="158.6" cy="32.2" r=".51" fill="#4f4f4f"/>
<circle cx="158.6" cy="32.2" r=".63" fill="#c00"/>
<text font-size="3.4" fill="#00f" x="192.7" y="190.3">Pozo mini V3</text>
<g font-size="3">
<text x="80.8" y="11.7">VCC</text>
<text x="113.8" y="12.7">VCC</text>
<text x="92" y="28.6">GND</text>
<text x="154" y="25.6">GND</text>
<text x="133.8" y="37">GND</text>
<text x="85.7" y="46.3">GND</text>
<text x="111" y="56.5">GND</text>
<text x="180.6" y="66.5">GND</text>
<text x="71.3" y="78.5">+5V</text>
<text x="219.4" y="83.8">VCC</text>
<text x="237.5" y="85.6">GND</text>
<text x="181.8" y="100.7">GND</text>
<text x="209.6" y="101">GND</text>
<text x="70.5" y="110.8">GND</text>
<text x="227.4" y="112.1">GND</text>
<text x="226.9" y="124">+5V</text>
<text x="245.8" y="124">+5V</text>
<text x="109.7" y="143.7">GND</text>
<text x="63.2" y="145.5">VCC</text>
<text x="114.8" y="174.1">GND</text>
<text x="62.9" y="182.9">GND</text>
<text x="78.1" y="182.9">GND</text>
</g>
<g font-size="3" fill="#00f">
<text x="280.6" y="190.6">1.0</text>
<text x="222.1" y="197.5">Joaquín Cabetas</text>
<text x="282.2" y="198">1/1</text>
<text x="217.1" y="203">2023-07-01</text>
<text x="256.9" y="203">jcabetas</text>
</g>
<g font-size="2.7" fill="#00f">
<text x="31.8" y="35.6">TXRX</text>
<text x="34.1" y="30.6">RX2</text>
<text x="34.2" y="38.2">TX2</text>
<text x="170.2" y="81.1">MOSI3</text>
<text x="170.2" y="78.6">MISO3</text>
<text x="171.7" y="83.6">SCK3</text>
<text x="219.8" y="81.2">DIO0</text>
<text x="95.8" y="88.7">ENHM10</text>
<text x="167" y="88.7">RST-RFM</text>
<text x="173.3" y="86.1">NSS</text>
<text x="95.7" y="98.9">TX6</text>
<text x="95.7" y="96.4">RX6</text>
<text x="95.8" y="101.3">STHM10</text>
<text x="72" y="157">RX1</text>
<text x="72.2" y="159.6">TX1</text>
<text x="230.3" y="162" transform="rotate(-90 230.3 162)">LED1</text>
<text x="249.3" y="162" transform="rotate(-90 249.3 162)">LED2</text>
</g>
<g font-size="2.7" fill="#800">
<text x="178.8" y="187.2">TITLE:</text>
<text x="271" y="190.6">REV:</text>
<text x="205.3" y="197.4">Company:</text>
<text x="270.8" y="197.9">Sheet:</text>
<text x="205.3" y="202.9">Date:</text>
<text x="240.4" y="203">Drawn By:</text>
</g>
<g font-size="2.4" fill="#800">
<text x="29" y="5">1</text>
<text x="78.6" y="5">2</text>
<text x="128.2" y="5">3</text>
<text x="177.8" y="5">4</text>
<text x="227.4" y="5">5</text>
<text x="2.1" y="30.2">A</text>
<text x="290.2" y="30.2">A</text>
<text x="2.1" y="79.7">B</text>
<text x="290.2" y="79.7">B</text>
<text x="2.1" y="129.3">C</text>
<text x="290.2" y="129.3">C</text>
<text x="2.1" y="178.9">D</text>
<text x="290.2" y="178.9">D</text>
<text x="29" y="206.3">1</text>
<text x="78.6" y="206.3">2</text>
<text x="128.2" y="206.3">3</text>
<text x="177.8" y="206.3">4</text>
<text x="227.4" y="206.3">5</text>
</g>
<g font-size="2.4" fill="#000080">
<text x="87.5" y="15.8">C4</text>
<text x="87.5" y="18">100nF</text>
<text x="66" y="26.4">SN65HVD72DR</text>
<text x="66" y="24.1">U2</text>
<text x="118.3" y="26.4">1kΩ</text>
<text x="118.3" y="24.2">R13*</text>
<text x="124.2" y="28.1">R26</text>
<text x="168.9" y="26.4">MODBUS</text>
<text x="124.2" y="30.4">10Ω</text>
<text x="139.3" y="31.8">U1</text>
<text x="92.5" y="39.3">120Ω</text>
<text x="93.8" y="41.9">R4</text>
<text x="123.5" y="40.6">10Ω</text>
<text x="123.5" y="38.1">R13</text>
<text x="136.6" y="41.9">CDSOT23-SM712_C</text>
<text x="158.7" y="41.9">5122012</text>
<text x="115.8" y="46.6">1kΩ</text>
<text x="115.8" y="44.4">R1*</text>
<text x="95.9" y="58.3">RTERM</text>
<text x="197.6" y="71.8">DL-RFM95-868M</text>
<text x="197.6" y="69.5">U8</text>
<text x="54.8" y="82.2">U3</text>
<text x="81.2" y="83.8">R6</text>
<text x="47.2" y="84.8">HM-10_BLE JCF</text>
<text x="81.2" y="86.1">1kΩ</text>
<text x="248.9" y="95.9">BWSMA-KE-Z001</text>
<text x="248.9" y="93.7">RF2</text>
<text x="80.5" y="106.4">R12</text>
<text x="80.5" y="103.8">1kΩ</text>
<text x="230.9" y="136.4">1.5kΩ</text>
<text x="230.9" y="134.2">R14</text>
<text x="249.9" y="136.4">1.5kΩ</text>
<text x="249.9" y="134.2">R1</text>
<text x="95.1" y="148">U7</text>
<text x="231.9" y="146.6">KT-0603R</text>
<text x="231.9" y="144.3">LED1</text>
<text x="250.9" y="146.6">0603White light_C2290</text>
<text x="250.9" y="144.3">LED2</text>
<text x="89.8" y="150.6">CH340N_C2977777</text>
<text x="137.6" y="164.3">U255-051T-4BH82-F1S</text>
<text x="137.6" y="162">USB1</text>
<text x="68.8" y="171.9">100nF</text>
<text x="68.8" y="169.6">C3</text>
<text x="83.9" y="171.9">100nF</text>
<text x="83.9" y="169.6">C8</text>
</g>
<g font-size="2.4" fill="#00f">
<text x="60" y="29.4">1</text>
<text x="73.8" y="29.4">8</text>
<text x="60" y="31.9">2</text>
<text x="60" y="34.5">3</text>
<text x="62.9" y="30.4">RO VCC</text>
<text x="62.9" y="32.9">RE#</text>
<text x="62.9" y="35.5">DE</text>
<text x="70.3" y="35.5">A</text>
<text x="70.5" y="32.9">B</text>
<text x="73.8" y="34.5">6</text>
<text x="73.8" y="31.9">7</text>
<text x="143.3" y="33.2">3</text>
<text x="145.6" y="34.5">3</text>
<text x="147.6" y="35.7">1</text>
<text x="147.6" y="33.2">2</text>
<text x="149.8" y="34.5">1</text>
<text x="149.8" y="31.9">2</text>
<text x="60" y="37">4</text>
<text x="62.9" y="38">DI GND</text>
<text x="73.8" y="37">5</text>
<text x="99.9" y="51.6" transform="rotate(-90 99.9 51.6)">2</text>
<text x="104.9" y="51.6" transform="rotate(-90 104.9 51.6)">1</text>
<text x="188.9" y="77.5">2</text>
<text x="201.6" y="76.2">DIO2</text>
<text x="208" y="77.5">15</text>
<text x="208" y="74.9">16</text>
<text x="188.9" y="80">3</text>
<text x="188.9" y="82.5">4</text>
<text x="191.1" y="78.7">MISO</text>
<text x="191.1" y="81.3">MOSI</text>
<text x="191.1" y="83.8">SCK</text>
<text x="201.6" y="81.3">DIO0</text>
<text x="201.6" y="78.7">DIO1</text>
<text x="202.3" y="83.8">3.3V</text>
<text x="208" y="82.5">13</text>
<text x="208" y="80">14</text>
<text x="188.9" y="85">5</text>
<text x="188.9" y="87.6">6</text>
<text x="191.1" y="86.3">NSS</text>
<text x="191.1" y="88.8">RESET</text>
<text x="201.6" y="88.8">DIO3</text>
<text x="201.6" y="86.3">DIO4</text>
<text x="208" y="87.6">11</text>
<text x="208" y="85">12</text>
<text x="230.4" y="89.1" transform="rotate(-90 230.4 89.1)">3</text>
<text x="235.5" y="89.1" transform="rotate(-90 235.5 89.1)">4</text>
<text x="188.9" y="90.1">7</text>
<text x="191.1" y="91.4">DIO5</text>
<text x="202.1" y="93.9">ANT</text>
<text x="208" y="92.6">9</text>
<text x="228.2" y="92.6">5</text>
<text x="230.4" y="97.9" transform="rotate(-90 230.4 97.9)">2</text>
<text x="235.5" y="97.9" transform="rotate(-90 235.5 97.9)">1</text>
<text x="87.7" y="155.9">6</text>
<text x="97.9" y="154.6">RTS#</text>
<text x="104.3" y="153.3">4</text>
<text x="122" y="155.9">1</text>
<text x="131.7" y="152.3" transform="rotate(-90 131.7 152.3)">9</text>
<text x="134.3" y="152.3" transform="rotate(-90 134.3 152.3)">8</text>
<text x="87.7" y="160.9">8</text>
<text x="87.7" y="158.4">7</text>
<text x="89.9" y="159.7">RXD</text>
<text x="89.9" y="157.1">TXD</text>
<text x="99" y="159.7">UD-</text>
<text x="104.3" y="158.4">2</text>
<text x="104.3" y="160.9">1</text>
<text x="122" y="160.9">3</text>
<text x="122" y="158.4">2</text>
<text x="124.9" y="161.9">D+</text>
<text x="124.9" y="159.4">D-</text>
<text x="124.9" y="156.9">VBUS</text>
<text x="132.8" y="156.9" transform="rotate(-90 132.8 156.9)">EP</text>
<text x="135.3" y="156.9" transform="rotate(-90 135.3 156.9)">EP</text>
<text x="89.9" y="162.2">V3</text>
<text x="98.5" y="162.2">UD+</text>
<text x="122" y="166">5</text>
<text x="122" y="163.5">4</text>
<text x="124.9" y="167">GND</text>
<text x="124.9" y="164.5">ID</text>
<text x="131.7" y="171.2" transform="rotate(-90 131.7 171.2)">6</text>
<text x="132.8" y="168.3" transform="rotate(-90 132.8 168.3)">EP</text>
<text x="134.3" y="171.2" transform="rotate(-90 134.3 171.2)">7</text>
<text x="135.3" y="168.3" transform="rotate(-90 135.3 168.3)">EP</text>
</g>
<g font-size="2.4" fill="#8d2323">
<text x="168.5" y="29.4">1</text>
<text x="168.5" y="31.9">2</text>
<text x="168.5" y="34.5">3</text>
</g>
<g font-size="2.4">
<text x="188.9" y="74.9">1</text>
<text x="191.1" y="76.2">GND</text>
<text x="188.9" y="92.6">8</text>
<text x="191.1" y="93.9">GND</text>
<text x="201.8" y="91.4">GND</text>
<text x="208" y="90.1">10</text>
<text x="104.3" y="155.9">3</text>
<text x="98.1" y="157.1">GND</text>
</g>
<g font-size="2.4" fill="#f00">
<text x="87.7" y="153.3">5</text>
<text x="89.9" y="154.6">VCC</text>
</g>
<g font-size="2.2" fill="#00f">
<text x="58.5" y="88.6">EN</text>
<text x="63.2" y="87.6">6</text>
<text x="56.7" y="93.6">GND</text>
<text x="58" y="91.1">+5V</text>
<text x="63.2" y="90.1">5</text>
<text x="63.2" y="92.6">4</text>
<text x="63.2" y="95.2">3</text>
<text x="51.8" y="100.2" transform="rotate(-90 51.8 100.2)">HM-10 BLE</text>
<text x="55" y="101">STATE</text>
<text x="58.2" y="96.2">TX</text>
<text x="58.4" y="98.7">RX</text>
<text x="63.2" y="97.7">2</text>
<text x="63.2" y="100.2">1</text>
</g>
</svg>
